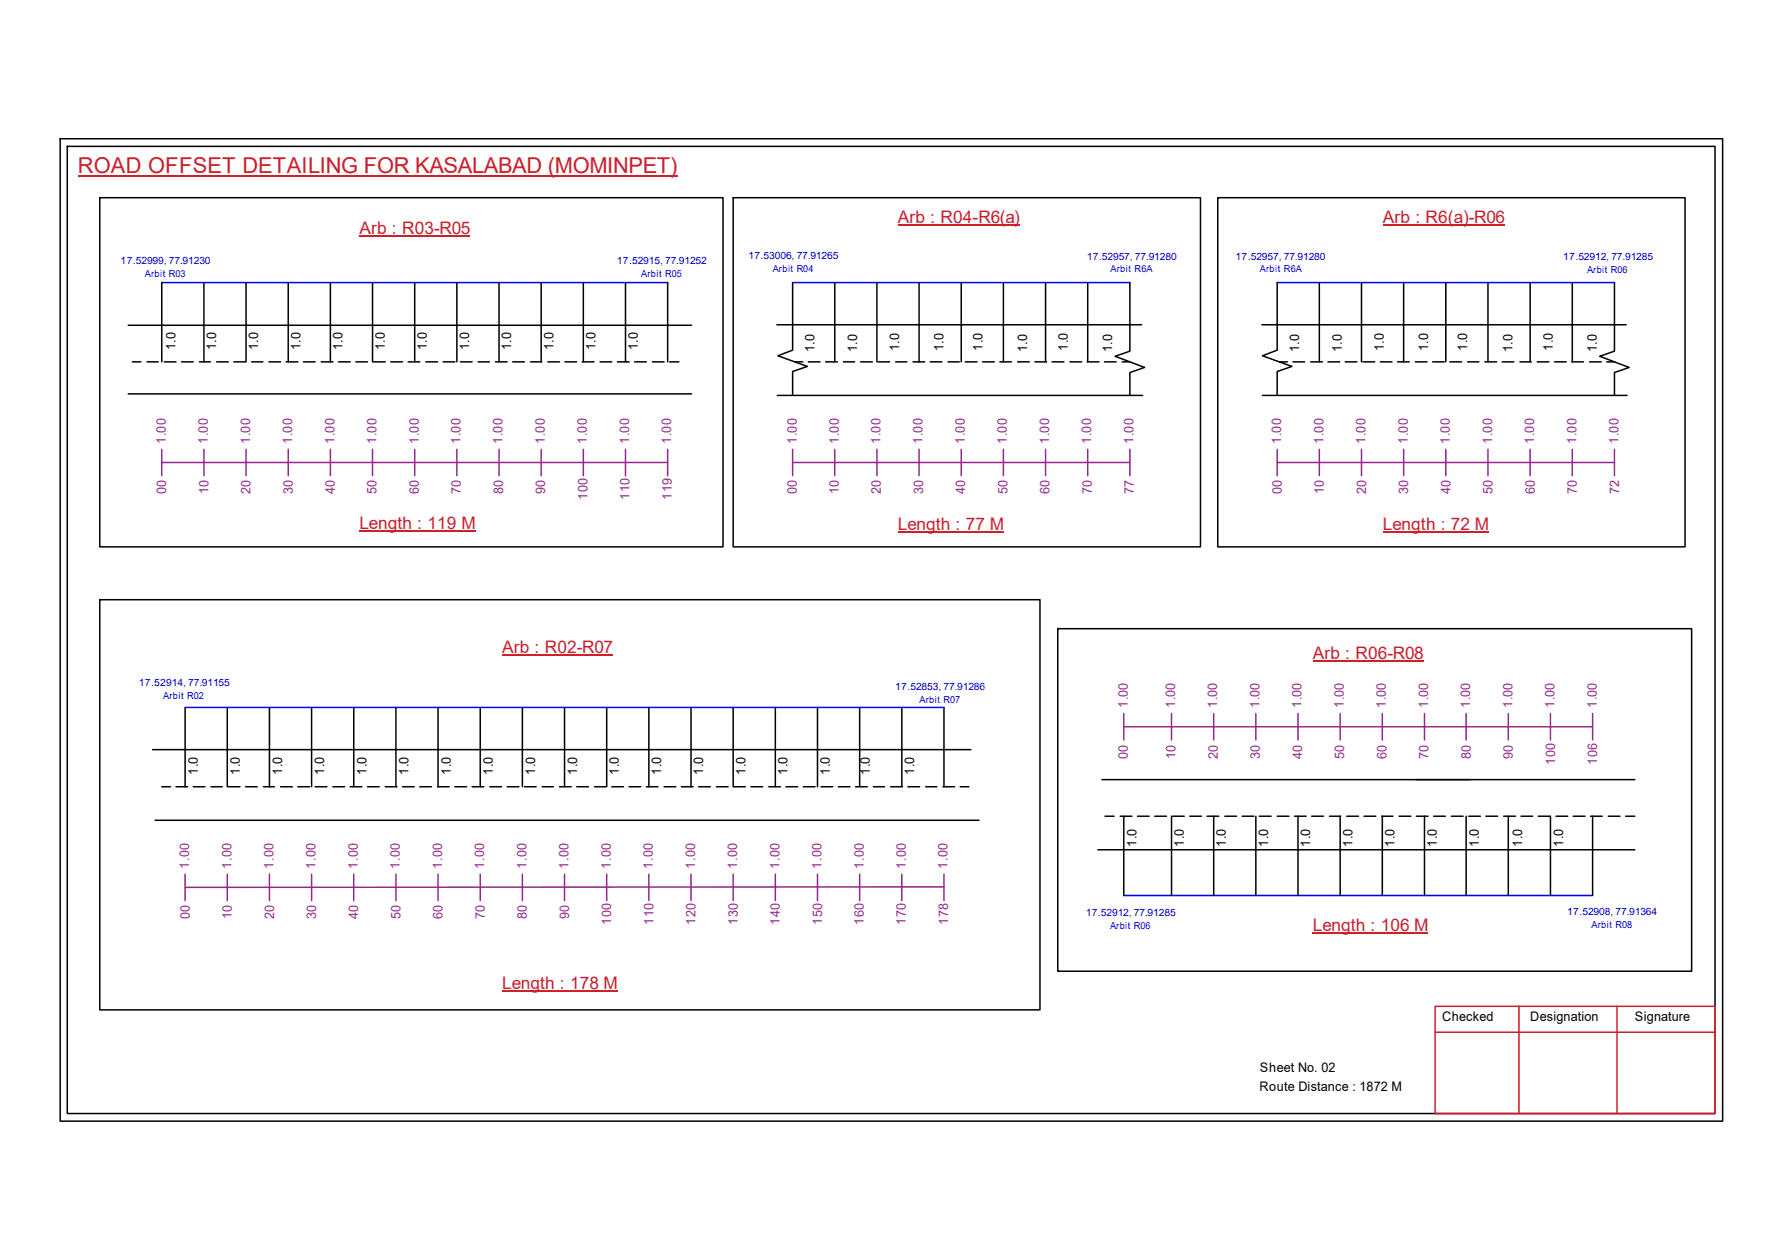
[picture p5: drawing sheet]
<svg xmlns="http://www.w3.org/2000/svg" width="297mm" height="210mm" viewBox="0 0 297 210" stroke-linecap="round" stroke-linejoin="round" font-family="sans-serif">
<g fill="none" stroke="#000" stroke-width=".25">
<path d="M10 23.1h277.1v163.7h-277.1zM11.2 24.4h274.7v161.1h-274.7zM16.6 32.9h103.9v58.2h-103.9zM122.2 32.9h77.9v58.2h-77.9zM203 32.9h77.9v58.2h-77.9zM21.4 54.2h93.9M27 47.1v13.2M34 47.1v13.2M41 47.1v13.2M48 47.1v13.2M55.1 47.1v13.2M62.1 47.1v13.2"/>
<path d="M69.1 47.1v13.2M76.2 47.1v13.2M83.2 47.1v13.2M90.2 47.1v13.2M97.2 47.1v13.2M104.3 47.1v13.2M111.3 47.1v13.2M129.5 54.1h60.8M132.1 54v4.3l-2.4 1 4.9 1.7-2.5 .9v3.8M132.1 47.1v7M139.1 47.1v13.2M146.2 47.1v13.2"/>
<path d="M153.2 47.1v13.2M160.2 47.1v13.2M167.3 47.1v13.2M174.3 47.1v13.2M181.3 47.1v13.2M188.3 47.1v11.4l-2.4 .9 4.9 1.8-2.5 .9v3.8M210.4 54.1h60.7M212.9 54v4.3l-2.5 1 4.9 1.7-2.4 .9v3.8M212.9 47.1v7M219.9 47.1v13.2M226.9 47.1v13.2M234 47.1v13.2"/>
<path d="M241 47.1v13.2M248 47.1v13.2M255.1 47.1v13.2M262.1 47.1v13.2M269.1 47.1v11.4l-2.4 .9 4.9 1.8-2.5 .9v3.8M21.4 65.6h93.9M22.1 60.3h1.4M24.5 60.3h1.9M27.4 60.3h1.9M30.3 60.3h1.9M33.2 60.3h1.9M36.1 60.3h2"/>
<path d="M39 60.3h1.9M41.9 60.3h1.9M44.8 60.3h2M47.7 60.3h2M50.6 60.3h1.9M53.5 60.3h2M56.4 60.3h2M59.3 60.3h2M62.3 60.3h1.9M65.1 60.3h2M68 60.3h2M71 60.3h1.9"/>
<path d="M73.9 60.3h1.9M76.7 60.3h2M79.7 60.3h1.9M82.6 60.3h1.9M85.5 60.3h1.9M88.4 60.3h1.9M91.3 60.3h2M94.2 60.3h1.9M97.1 60.3h1.9M100 60.3h2M102.9 60.3h2M105.8 60.3h1.9"/>
<path d="M108.8 60.3h1.9M111.6 60.3h1.6M129.6 65.9h60.9M132.5 60.3h1.3M134.7 60.3h2M137.6 60.3h2M140.6 60.3h1.8M143.5 60.3h1.9M146.3 60.3h2M149.3 60.3h1.9M152.2 60.3h1.9M155.1 60.3h1.9"/>
<path d="M158 60.3h1.9M160.9 60.3h2M163.8 60.3h1.9M166.7 60.3h1.9M169.6 60.3h2M172.5 60.3h2M175.4 60.3h1.9M178.3 60.3h2M181.2 60.3h2M184.1 60.3h2M187.1 60.3h1.2M210.4 65.9h60.8"/>
<path d="M213.3 60.3h1.3M215.5 60.3h2M218.5 60.3h1.9M221.4 60.3h1.9M224.2 60.3h2M227.2 60.3h1.9M230.1 60.3h1.9M233 60.3h1.9M235.9 60.3h2M238.8 60.3h1.9M241.7 60.3h1.9M244.6 60.3h1.9"/>
<path d="M247.5 60.3h2M250.4 60.3h1.9M253.4 60.3h1.8M256.2 60.3h2M259.1 60.3h2M262 60.3h1.9M265 60.3h1.9M267.8 60.3h1.3M16.6 99.9h156.8v68.3h-156.8zM30.9 117.9v13.2M37.9 117.9v13.2M44.9 117.9v13.2"/>
<path d="M51.9 117.9v13.2M59 117.9v13.2M66 117.9v13.2M73 117.9v13.2M80 117.9v13.2M87.1 117.9v13.2M94.1 117.9v13.2M101.1 117.9v13.2M108.2 117.9v13.2M115.2 117.9v13.2M122.2 117.9v13.2M129.2 117.9v13.2"/>
<path d="M136.3 117.9v13.2M143.3 117.9v13.2M150.3 117.9v13.2M157.3 117.9v13.2M176.3 104.7h105.7v57.1h-105.7zM25.4 124.9h136.4M25.9 136.7h137.3M27 131.1h1.4M29.3 131.1h2M32.2 131.1h2M35.2 131.1h1.8M38.1 131.1h1.9"/>
<path d="M40.9 131.1h2M43.9 131.1h1.9M46.8 131.1h1.9M49.7 131.1h1.9M52.5 131.1h2M55.5 131.1h1.9M58.4 131.1h1.9M61.3 131.1h1.9M64.2 131.1h2M67.1 131.1h1.9M70 131.1h1.9M72.9 131.1h2"/>
<path d="M75.8 131.1h2M78.7 131.1h1.9M81.7 131.1h1.9M84.5 131.1h2M87.4 131.1h2M90.4 131.1h1.8M93.3 131.1h1.9M96.1 131.1h2M99.1 131.1h1.9M102 131.1h1.9M104.9 131.1h1.9M107.7 131.1h2"/>
<path d="M110.7 131.1h1.9M113.6 131.1h1.9M116.5 131.1h1.9M119.4 131.1h2M122.3 131.1h1.9M125.2 131.1h1.9M128.1 131.1h2M131 131.1h2M133.9 131.1h1.9M136.9 131.1h1.9M139.7 131.1h2M142.6 131.1h2"/>
<path d="M145.6 131.1h1.8M148.5 131.1h1.9M151.3 131.1h2M154.3 131.1h1.9M157.2 131.1h1.9M160.1 131.1h1.4M183.7 129.9h88.8M184.2 136h1.5M186.7 136h2M187.3 136v13.2M189.6 136h2M192.5 136h1.9"/>
<path d="M195.3 136v13.2M195.4 136h2M198.3 136h2M201.2 136h2M202.3 136v13.2M204.2 136h1.9M207 136h2M209.3 136v13.2M209.9 136h2M212.9 136h1.9M215.8 136h1.9M216.4 136v13.2"/>
<path d="M218.6 136h2M221.6 136h1.9M223.4 136v13.2M224.5 136h1.9M227.4 136h1.9M230.3 136h1.9M230.4 136v13.2M233.2 136h2M236.1 136h1.9M237.4 136v13.2M239 136h1.9M241.9 136h2"/>
<path d="M244.4 136v13.2M244.8 136h2M247.7 136h1.9M250.7 136h1.9M251.4 136v13.2M253.5 136h2M256.4 136h2M258.4 136v13.2M259.4 136h1.9M262.3 136h1.9M265.1 136h2M265.5 136v13.2"/>
<path d="M268.1 136h1.9M271 136h1.5M183 141.6h89.5"/>
</g>
<path d="M239.2 167.6h46.7v17.9h-46.7zM239.2 172h46.7M253.2 167.6v17.9M269.5 167.6v17.9" fill="none" stroke="#cc1f26" stroke-width=".25"/>
<path d="M13 29.3h99.9" fill="none" stroke="#cd2027" stroke-width=".25"/>
<path d="M27 47.1h84.3M132.1 47.1h56.2M212.9 47.1h56.2M30.9 117.9h126.4M187.3 149.2h78.2" fill="none" stroke="#00f" stroke-width=".25"/>
<g fill="none" stroke="#93278f" stroke-width=".25">
<path d="M27 77h84.3M27 74.8v4.4M34 74.8v4.4M41 74.8v4.4M48 74.8v4.4M55.1 74.8v4.4M62.1 74.8v4.4M69.1 74.8v4.4M76.2 74.8v4.4M83.2 74.8v4.4M90.2 74.8v4.4M97.2 74.8v4.4"/>
<path d="M104.3 74.8v4.4M111.3 74.8v4.4M132.1 77h56.2M132.1 74.8v4.4M139.1 74.8v4.4M146.2 74.8v4.4M153.2 74.8v4.4M160.2 74.8v4.4M167.3 74.8v4.4M174.3 74.8v4.4M181.3 74.8v4.4M188.3 74.8v4.4"/>
<path d="M212.9 77h56.2M212.9 74.8v4.4M219.9 74.8v4.4M226.9 74.8v4.4M234 74.8v4.4M241 74.8v4.4M248 74.8v4.4M255.1 74.8v4.4M262.1 74.8v4.4M269.1 74.8v4.4M187.3 118.9v4.4M195.3 118.9v4.4"/>
<path d="M202.3 118.9v4.4M209.3 118.9v4.4M216.4 118.9v4.4M223.4 118.9v4.4M230.4 118.9v4.4M237.4 118.9v4.4M244.4 118.9v4.4M251.4 118.9v4.4M258.4 118.9v4.4M265.5 118.9v4.4M187.3 121.1h78.2M30.9 145.6v4.4"/>
<path d="M37.9 145.6v4.4M44.9 145.6v4.4M51.9 145.6v4.4M59 145.6v4.4M66 145.6v4.4M73 145.6v4.4M80 145.6v4.4M87.1 145.6v4.4M94.1 145.6v4.4M101.1 145.6v4.4M108.2 145.6v4.4M115.2 145.6v4.4"/>
<path d="M122.2 145.6v4.4M129.2 145.6v4.4M136.3 145.6v4.4M143.3 145.6v4.4M150.3 145.6v4.4M157.3 147.7l-126.4 .1M157.3 145.6v4.4"/>
</g>
<path d="M59.9 39.4h18.5M149.6 37.5h20.4M230.5 37.5h20.3M59.9 88.5h19.4M149.6 88.6h17.7M230.5 88.6h17.6M83.7 109.1h18.4M218.8 110.2h18.5M218.8 155.4h19.2M83.7 165.1h19.2" fill="none" stroke="#cd2027" stroke-width=".17"/>
<text font-size="3.6" fill="#cd2027" x="13" y="28.9">ROAD OFFSET DETAILING FOR KASALABAD (MOMINPET)</text>
<g font-size="2.9" fill="#cd2027">
<text x="59.9" y="39">Arb : R03-R05</text>
<text x="149.6" y="37.2">Arb : R04-R6(a)</text>
<text x="230.5" y="37.2">Arb : R6(a)-R06</text>
<text x="59.9" y="88.1">Length : 119 M</text>
<text x="149.6" y="88.3">Length : 77 M</text>
<text x="230.5" y="88.3">Length : 72 M</text>
<text x="83.7" y="108.7">Arb : R02-R07</text>
<text x="218.8" y="109.8">Arb : R06-R08</text>
<text x="218.8" y="155">Length : 106 M</text>
<text x="83.7" y="164.8">Length : 178 M</text>
</g>
<g font-size="2.2">
<text x="29.2" y="58.3" transform="rotate(-90 29.2 58.3)">1.0</text>
<text x="36" y="58.3" transform="rotate(-90 36 58.3)">1.0</text>
<text x="43" y="58.3" transform="rotate(-90 43 58.3)">1.0</text>
<text x="50.1" y="58.3" transform="rotate(-90 50.1 58.3)">1.0</text>
<text x="57.1" y="58.3" transform="rotate(-90 57.1 58.3)">1.0</text>
<text x="64.1" y="58.3" transform="rotate(-90 64.1 58.3)">1.0</text>
<text x="71.2" y="58.3" transform="rotate(-90 71.2 58.3)">1.0</text>
<text x="78.2" y="58.3" transform="rotate(-90 78.2 58.3)">1.0</text>
<text x="85.2" y="58.3" transform="rotate(-90 85.2 58.3)">1.0</text>
<text x="92.2" y="58.3" transform="rotate(-90 92.2 58.3)">1.0</text>
<text x="99.3" y="58.3" transform="rotate(-90 99.3 58.3)">1.0</text>
<text x="106.3" y="58.3" transform="rotate(-90 106.3 58.3)">1.0</text>
<text x="135.8" y="58.7" transform="rotate(-90 135.8 58.7)">1.0</text>
<text x="142.9" y="58.7" transform="rotate(-90 142.9 58.7)">1.0</text>
<text x="149.9" y="58.5" transform="rotate(-90 149.9 58.5)">1.0</text>
<text x="157.3" y="58.5" transform="rotate(-90 157.3 58.5)">1.0</text>
<text x="163.8" y="58.4" transform="rotate(-90 163.8 58.4)">1.0</text>
<text x="171.2" y="58.7" transform="rotate(-90 171.2 58.7)">1.0</text>
<text x="178" y="58.4" transform="rotate(-90 178 58.4)">1.0</text>
<text x="185.4" y="58.7" transform="rotate(-90 185.4 58.7)">1.0</text>
<text x="216.5" y="58.7" transform="rotate(-90 216.5 58.7)">1.0</text>
<text x="223.6" y="58.7" transform="rotate(-90 223.6 58.7)">1.0</text>
<text x="230.7" y="58.5" transform="rotate(-90 230.7 58.5)">1.0</text>
<text x="238" y="58.5" transform="rotate(-90 238 58.5)">1.0</text>
<text x="244.6" y="58.4" transform="rotate(-90 244.6 58.4)">1.0</text>
<text x="252.1" y="58.7" transform="rotate(-90 252.1 58.7)">1.0</text>
<text x="258.9" y="58.4" transform="rotate(-90 258.9 58.4)">1.0</text>
<text x="266.1" y="58.7" transform="rotate(-90 266.1 58.7)">1.0</text>
<text x="33" y="129.1" transform="rotate(-90 33 129.1)">1.0</text>
<text x="40" y="129.1" transform="rotate(-90 40 129.1)">1.0</text>
<text x="47" y="129.1" transform="rotate(-90 47 129.1)">1.0</text>
<text x="54.1" y="129.1" transform="rotate(-90 54.1 129.1)">1.0</text>
<text x="61.1" y="129.1" transform="rotate(-90 61.1 129.1)">1.0</text>
<text x="68.1" y="129.1" transform="rotate(-90 68.1 129.1)">1.0</text>
<text x="75.1" y="129.1" transform="rotate(-90 75.1 129.1)">1.0</text>
<text x="82.2" y="129.1" transform="rotate(-90 82.2 129.1)">1.0</text>
<text x="89.2" y="129.1" transform="rotate(-90 89.2 129.1)">1.0</text>
<text x="96.2" y="129.1" transform="rotate(-90 96.2 129.1)">1.0</text>
<text x="103.2" y="129.1" transform="rotate(-90 103.2 129.1)">1.0</text>
<text x="110.2" y="129.1" transform="rotate(-90 110.2 129.1)">1.0</text>
<text x="117.2" y="129.1" transform="rotate(-90 117.2 129.1)">1.0</text>
<text x="124.2" y="129.1" transform="rotate(-90 124.2 129.1)">1.0</text>
<text x="131.3" y="129.1" transform="rotate(-90 131.3 129.1)">1.0</text>
<text x="138.3" y="129.1" transform="rotate(-90 138.3 129.1)">1.0</text>
<text x="145" y="129.1" transform="rotate(-90 145 129.1)">1.0</text>
<text x="152.4" y="129.1" transform="rotate(-90 152.4 129.1)">1.0</text>
<text x="189.4" y="141.1" transform="rotate(-90 189.4 141.1)">1.0</text>
<text x="197.3" y="141.1" transform="rotate(-90 197.3 141.1)">1.0</text>
<text x="204.3" y="141.1" transform="rotate(-90 204.3 141.1)">1.0</text>
<text x="211.4" y="141.1" transform="rotate(-90 211.4 141.1)">1.0</text>
<text x="218.4" y="141.1" transform="rotate(-90 218.4 141.1)">1.0</text>
<text x="225.4" y="141.1" transform="rotate(-90 225.4 141.1)">1.0</text>
<text x="232.4" y="141.1" transform="rotate(-90 232.4 141.1)">1.0</text>
<text x="239.5" y="141.1" transform="rotate(-90 239.5 141.1)">1.0</text>
<text x="246.5" y="141.1" transform="rotate(-90 246.5 141.1)">1.0</text>
<text x="253.7" y="141.1" transform="rotate(-90 253.7 141.1)">1.0</text>
<text x="260.6" y="141.1" transform="rotate(-90 260.6 141.1)">1.0</text>
<text x="240.4" y="170.1">Checked</text>
<text x="255.1" y="170.1">Designation</text>
<text x="272.5" y="170.1">Signature</text>
<text x="210" y="178.6">Sheet No. 02</text>
<text x="209.9" y="181.7">Route Distance : 1872 M</text>
</g>
<g font-size="2.2" fill="#93278f">
<text x="27.6" y="73.9" transform="rotate(-90 27.6 73.9)">1.00</text>
<text x="34.7" y="73.9" transform="rotate(-90 34.7 73.9)">1.00</text>
<text x="41.7" y="73.9" transform="rotate(-90 41.7 73.9)">1.00</text>
<text x="48.7" y="73.9" transform="rotate(-90 48.7 73.9)">1.00</text>
<text x="55.7" y="73.9" transform="rotate(-90 55.7 73.9)">1.00</text>
<text x="62.8" y="73.9" transform="rotate(-90 62.8 73.9)">1.00</text>
<text x="69.8" y="73.9" transform="rotate(-90 69.8 73.9)">1.00</text>
<text x="76.7" y="73.9" transform="rotate(-90 76.7 73.9)">1.00</text>
<text x="83.8" y="73.9" transform="rotate(-90 83.8 73.9)">1.00</text>
<text x="90.8" y="73.9" transform="rotate(-90 90.8 73.9)">1.00</text>
<text x="97.8" y="73.9" transform="rotate(-90 97.8 73.9)">1.00</text>
<text x="104.9" y="73.9" transform="rotate(-90 104.9 73.9)">1.00</text>
<text x="111.9" y="73.9" transform="rotate(-90 111.9 73.9)">1.00</text>
<text x="132.8" y="73.9" transform="rotate(-90 132.8 73.9)">1.00</text>
<text x="139.8" y="73.9" transform="rotate(-90 139.8 73.9)">1.00</text>
<text x="146.8" y="73.9" transform="rotate(-90 146.8 73.9)">1.00</text>
<text x="153.8" y="73.9" transform="rotate(-90 153.8 73.9)">1.00</text>
<text x="160.8" y="73.9" transform="rotate(-90 160.8 73.9)">1.00</text>
<text x="167.8" y="73.9" transform="rotate(-90 167.8 73.9)">1.00</text>
<text x="174.9" y="73.9" transform="rotate(-90 174.9 73.9)">1.00</text>
<text x="181.9" y="73.9" transform="rotate(-90 181.9 73.9)">1.00</text>
<text x="188.9" y="73.9" transform="rotate(-90 188.9 73.9)">1.00</text>
<text x="213.6" y="73.9" transform="rotate(-90 213.6 73.9)">1.00</text>
<text x="220.6" y="73.9" transform="rotate(-90 220.6 73.9)">1.00</text>
<text x="227.6" y="73.9" transform="rotate(-90 227.6 73.9)">1.00</text>
<text x="234.7" y="73.9" transform="rotate(-90 234.7 73.9)">1.00</text>
<text x="241.7" y="73.9" transform="rotate(-90 241.7 73.9)">1.00</text>
<text x="248.7" y="73.9" transform="rotate(-90 248.7 73.9)">1.00</text>
<text x="255.7" y="73.9" transform="rotate(-90 255.7 73.9)">1.00</text>
<text x="262.8" y="73.9" transform="rotate(-90 262.8 73.9)">1.00</text>
<text x="269.8" y="73.9" transform="rotate(-90 269.8 73.9)">1.00</text>
<text x="27.7" y="82.3" transform="rotate(-90 27.7 82.3)">00</text>
<text x="34.8" y="82.3" transform="rotate(-90 34.8 82.3)">10</text>
<text x="41.8" y="82.3" transform="rotate(-90 41.8 82.3)">20</text>
<text x="48.8" y="82.3" transform="rotate(-90 48.8 82.3)">30</text>
<text x="55.8" y="82.3" transform="rotate(-90 55.8 82.3)">40</text>
<text x="62.8" y="82.3" transform="rotate(-90 62.8 82.3)">50</text>
<text x="69.8" y="82.3" transform="rotate(-90 69.8 82.3)">60</text>
<text x="76.8" y="82.3" transform="rotate(-90 76.8 82.3)">70</text>
<text x="83.9" y="82.3" transform="rotate(-90 83.9 82.3)">80</text>
<text x="90.9" y="82.3" transform="rotate(-90 90.9 82.3)">90</text>
<text x="97.9" y="83.3" transform="rotate(-90 97.9 83.3)">100</text>
<text x="104.9" y="83.3" transform="rotate(-90 104.9 83.3)">110</text>
<text x="112" y="83.3" transform="rotate(-90 112 83.3)">119</text>
<text x="132.8" y="82.3" transform="rotate(-90 132.8 82.3)">00</text>
<text x="139.8" y="82.3" transform="rotate(-90 139.8 82.3)">10</text>
<text x="146.9" y="82.3" transform="rotate(-90 146.9 82.3)">20</text>
<text x="153.9" y="82.3" transform="rotate(-90 153.9 82.3)">30</text>
<text x="160.9" y="82.3" transform="rotate(-90 160.9 82.3)">40</text>
<text x="167.9" y="82.3" transform="rotate(-90 167.9 82.3)">50</text>
<text x="175" y="82.3" transform="rotate(-90 175 82.3)">60</text>
<text x="182" y="82.3" transform="rotate(-90 182 82.3)">70</text>
<text x="189" y="82.3" transform="rotate(-90 189 82.3)">77</text>
<text x="213.7" y="82.3" transform="rotate(-90 213.7 82.3)">00</text>
<text x="220.7" y="82.3" transform="rotate(-90 220.7 82.3)">10</text>
<text x="227.7" y="82.3" transform="rotate(-90 227.7 82.3)">20</text>
<text x="234.7" y="82.3" transform="rotate(-90 234.7 82.3)">30</text>
<text x="241.8" y="82.3" transform="rotate(-90 241.8 82.3)">40</text>
<text x="248.8" y="82.3" transform="rotate(-90 248.8 82.3)">50</text>
<text x="255.8" y="82.3" transform="rotate(-90 255.8 82.3)">60</text>
<text x="262.8" y="82.3" transform="rotate(-90 262.8 82.3)">70</text>
<text x="269.9" y="82.3" transform="rotate(-90 269.9 82.3)">72</text>
<text x="188" y="117.9" transform="rotate(-90 188 117.9)">1.00</text>
<text x="195.9" y="117.9" transform="rotate(-90 195.9 117.9)">1.00</text>
<text x="202.9" y="117.9" transform="rotate(-90 202.9 117.9)">1.00</text>
<text x="209.9" y="117.9" transform="rotate(-90 209.9 117.9)">1.00</text>
<text x="217" y="117.9" transform="rotate(-90 217 117.9)">1.00</text>
<text x="224" y="117.9" transform="rotate(-90 224 117.9)">1.00</text>
<text x="231" y="117.9" transform="rotate(-90 231 117.9)">1.00</text>
<text x="238" y="117.9" transform="rotate(-90 238 117.9)">1.00</text>
<text x="245.1" y="117.9" transform="rotate(-90 245.1 117.9)">1.00</text>
<text x="252.1" y="117.9" transform="rotate(-90 252.1 117.9)">1.00</text>
<text x="259.1" y="117.9" transform="rotate(-90 259.1 117.9)">1.00</text>
<text x="266.1" y="117.9" transform="rotate(-90 266.1 117.9)">1.00</text>
<text x="188" y="126.4" transform="rotate(-90 188 126.4)">00</text>
<text x="196" y="126.4" transform="rotate(-90 196 126.4)">10</text>
<text x="203" y="126.4" transform="rotate(-90 203 126.4)">20</text>
<text x="210" y="126.4" transform="rotate(-90 210 126.4)">30</text>
<text x="217" y="126.4" transform="rotate(-90 217 126.4)">40</text>
<text x="224.1" y="126.4" transform="rotate(-90 224.1 126.4)">50</text>
<text x="231.1" y="126.4" transform="rotate(-90 231.1 126.4)">60</text>
<text x="238.1" y="126.4" transform="rotate(-90 238.1 126.4)">70</text>
<text x="245.1" y="126.4" transform="rotate(-90 245.1 126.4)">80</text>
<text x="252.2" y="126.4" transform="rotate(-90 252.2 126.4)">90</text>
<text x="259.2" y="127.4" transform="rotate(-90 259.2 127.4)">100</text>
<text x="266.2" y="127.4" transform="rotate(-90 266.2 127.4)">106</text>
<text x="31.5" y="144.7" transform="rotate(-90 31.5 144.7)">1.00</text>
<text x="38.6" y="144.7" transform="rotate(-90 38.6 144.7)">1.00</text>
<text x="45.6" y="144.7" transform="rotate(-90 45.6 144.7)">1.00</text>
<text x="52.6" y="144.7" transform="rotate(-90 52.6 144.7)">1.00</text>
<text x="59.6" y="144.7" transform="rotate(-90 59.6 144.7)">1.00</text>
<text x="66.7" y="144.7" transform="rotate(-90 66.7 144.7)">1.00</text>
<text x="73.7" y="144.7" transform="rotate(-90 73.7 144.7)">1.00</text>
<text x="80.7" y="144.7" transform="rotate(-90 80.7 144.7)">1.00</text>
<text x="87.8" y="144.7" transform="rotate(-90 87.8 144.7)">1.00</text>
<text x="94.8" y="144.7" transform="rotate(-90 94.8 144.7)">1.00</text>
<text x="101.8" y="144.7" transform="rotate(-90 101.8 144.7)">1.00</text>
<text x="108.8" y="144.7" transform="rotate(-90 108.8 144.7)">1.00</text>
<text x="115.9" y="144.7" transform="rotate(-90 115.9 144.7)">1.00</text>
<text x="122.9" y="144.7" transform="rotate(-90 122.9 144.7)">1.00</text>
<text x="129.9" y="144.7" transform="rotate(-90 129.9 144.7)">1.00</text>
<text x="136.9" y="144.7" transform="rotate(-90 136.9 144.7)">1.00</text>
<text x="144" y="144.7" transform="rotate(-90 144 144.7)">1.00</text>
<text x="151" y="144.7" transform="rotate(-90 151 144.7)">1.00</text>
<text x="157.9" y="144.7" transform="rotate(-90 157.9 144.7)">1.00</text>
<text x="31.6" y="153.1" transform="rotate(-90 31.6 153.1)">00</text>
<text x="38.6" y="153.1" transform="rotate(-90 38.6 153.1)">10</text>
<text x="45.7" y="153.1" transform="rotate(-90 45.7 153.1)">20</text>
<text x="52.7" y="153.1" transform="rotate(-90 52.7 153.1)">30</text>
<text x="59.7" y="153.1" transform="rotate(-90 59.7 153.1)">40</text>
<text x="66.8" y="153.1" transform="rotate(-90 66.8 153.1)">50</text>
<text x="73.8" y="153.1" transform="rotate(-90 73.8 153.1)">60</text>
<text x="80.8" y="153.1" transform="rotate(-90 80.8 153.1)">70</text>
<text x="87.8" y="153.1" transform="rotate(-90 87.8 153.1)">80</text>
<text x="94.9" y="153.1" transform="rotate(-90 94.9 153.1)">90</text>
<text x="101.9" y="154.1" transform="rotate(-90 101.9 154.1)">100</text>
<text x="108.9" y="154.1" transform="rotate(-90 108.9 154.1)">110</text>
<text x="115.9" y="154.1" transform="rotate(-90 115.9 154.1)">120</text>
<text x="123" y="154.1" transform="rotate(-90 123 154.1)">130</text>
<text x="130" y="154.1" transform="rotate(-90 130 154.1)">140</text>
<text x="137" y="154.1" transform="rotate(-90 137 154.1)">150</text>
<text x="144" y="154.1" transform="rotate(-90 144 154.1)">160</text>
<text x="151" y="154.1" transform="rotate(-90 151 154.1)">170</text>
<text x="158" y="154.1" transform="rotate(-90 158 154.1)">178</text>
</g>
<g font-size="1.7" fill="#00f">
<text x="20.1" y="44">17.52999, 77.91230</text>
<text x="102.8" y="44">17.52915, 77.91252</text>
<text x="124.8" y="43.2">17.53006, 77.91265</text>
<text x="181.1" y="43.3">17.52957, 77.91280</text>
<text x="205.9" y="43.3">17.52957, 77.91280</text>
<text x="260.6" y="43.3">17.52912, 77.91285</text>
<text x="23.2" y="114.3">17.52914, 77.91155</text>
<text x="149.2" y="115">17.52853, 77.91286</text>
<text x="181" y="152.6">17.52912, 77.91285</text>
<text x="261.2" y="152.4">17.52908, 77.91364</text>
</g>
<g font-size="1.6" fill="#00f">
<text x="24.2" y="46.1">Arbit R03</text>
<text x="106.9" y="46.1">Arbit R05</text>
<text x="128.8" y="45.3">Arbit R04</text>
<text x="185.1" y="45.4">Arbit R6A</text>
<text x="210" y="45.4">Arbit R6A</text>
<text x="264.5" y="45.6">Arbit R06</text>
<text x="27.2" y="116.5">Arbit R02</text>
<text x="153.3" y="117.1">Arbit R07</text>
<text x="185" y="154.7">Arbit R06</text>
<text x="265.3" y="154.6">Arbit R08</text>
</g>
</svg>
